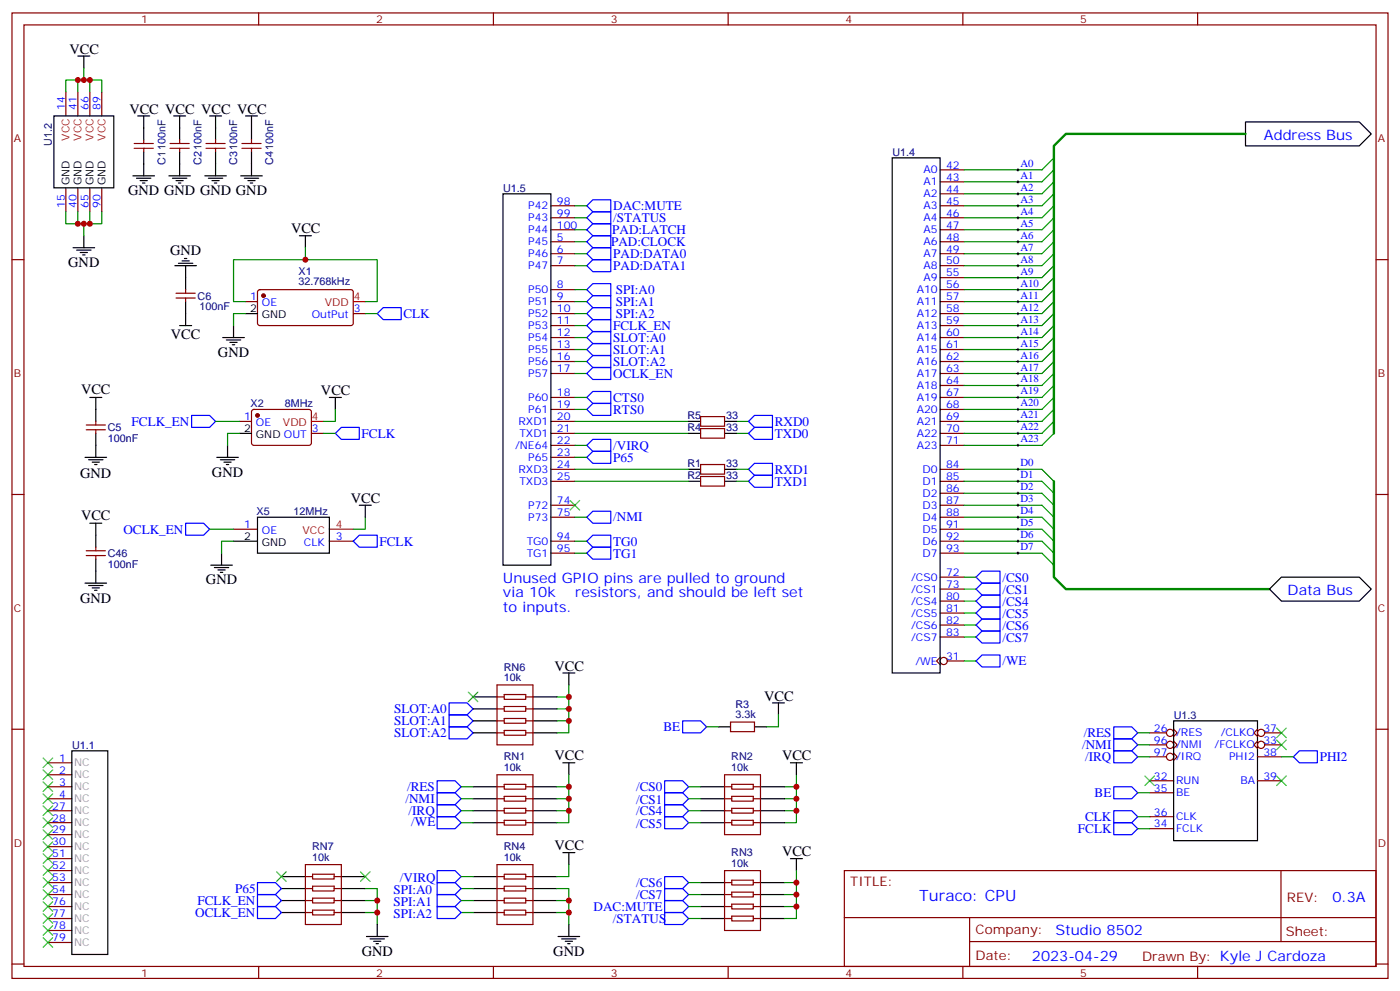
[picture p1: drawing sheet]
<svg xmlns="http://www.w3.org/2000/svg" width="412mm" height="292mm" viewBox="0 0 412 292" stroke-linecap="round" stroke-linejoin="round" font-family="sans-serif">
<g fill="none" stroke="#870000" stroke-width=".35">
<path d="M3.5 3.8h405.4v284.3h-405.4zM7.1 7.3h398.2v277.3h-398.2zM76.2 3.8v3.5M145.3 3.8v3.5M214.5 3.8v3.5M283.6 3.8v3.5M352.8 3.8v3.5M19.4 27.1v7M22.9 27.1v7M26.5 27.1v7M30 27.1v7M19.4 55.3v7.1"/>
<path d="M22.9 55.3v7.1M26.5 55.3v7.1M30 55.3v7.1M39.5 43.7h5.7M39.5 42.3h5.7M42.3 41.2v1.1M42.3 43.7v1M50.1 43.7h5.6M50.1 42.3h5.6M52.9 41.2v1.1M52.9 43.7v1M60.7 43.7h5.6"/>
<path d="M60.7 42.3h5.6M63.5 41.2v1.1M63.5 43.7v1M71.3 43.7h5.6M71.3 42.3h5.6M74.1 41.2v1.1M74.1 43.7v1M276.9 50h7.1M276.9 53.6h7.1M276.9 57.1h7.1M3.5 76.5h3.6M162.3 60.6h7"/>
<path d="M162.3 64.1h7M162.3 67.7h7M162.3 71.2h7M162.3 74.7h7M162.3 78.2h7M276.9 60.6h7.1M276.9 64.1h7.1M276.9 67.7h7.1M276.9 71.2h7.1M276.9 74.7h7.1M276.9 78.2h7.1M405.3 76.5h3.6"/>
<path d="M51.9 86.4h5.6M51.9 87.8h5.6M54.7 85.3v1.1M54.7 87.8v1M72.3 88.8h3.5M76.1 85.5l.5-.2 27 .1 .5 .6-.1 9.5-.6 .4-27.1-.1-.5-.6v-9.2zM104.1 92.4h3.5M162.3 85.3h7M162.3 88.8h7M162.3 92.4h7M162.3 95.9h7M162.3 99.4h7"/>
<path d="M276.9 81.8h7.1M276.9 85.3h7.1M276.9 88.8h7.1M276.9 92.4h7.1M276.9 95.9h7.1M276.9 99.4h7.1M162.3 102.9h7M162.3 106.5h7M162.3 110h7M162.3 117.1h7M276.9 102.9h7.1M276.9 106.5h7.1"/>
<path d="M276.9 110h7.1M276.9 113.5h7.1M276.9 117.1h7.1M25.4 126.6h5.6M25.4 125.2h5.6M28.2 124.1v1.1M28.2 126.6v1M70.6 124.1h3.5M74.3 120.8l.5-.2h16.5l.4 .7v9.4l-.7 .5-16.5-.1-.4-.6v-9.2zM91.7 127.6h3.5M162.3 120.6h7M162.3 124.1h7"/>
<path d="M162.3 127.6h7M162.3 131.2h7M162.3 138.2h7M162.3 134.7h7M206.4 136.8h7v2.8h-7zM206.4 126.2h7v2.8h-7zM206.4 122.7h7v2.8h-7zM276.9 120.6h7.1M276.9 124.1h7.1M276.9 127.6h7.1M276.9 131.2h7.1M276.9 138.2h7.1"/>
<path d="M3.5 145.6h3.6M68.8 155.9h7M97 159.4h7.1M162.3 141.7h7M162.3 148.8h7M162.3 152.3h7M162.3 159.4h7M206.4 140.3h7v2.9h-7zM276.9 141.7h7.1M276.9 145.3h7.1M276.9 148.8h7.1M276.9 152.3h7.1"/>
<path d="M276.9 155.9h7.1M276.9 159.4h7.1M405.3 145.6h3.6M25.4 163.6h5.6M25.4 162.2h5.6M28.2 161.1v1.1M28.2 163.6v1.1M162.3 162.9h7M276.9 170h7.1M276.9 173.5h7.1M276.9 177h7.1M276.9 162.9h7.1"/>
<path d="M276.9 193.6l-1 1.1 1 1M276.9 180.6h7.1M276.9 184.1h7.1M276.9 187.6h7.1M279 194.7h5M3.5 214.8h3.6M146.4 215.8h2.1M146.4 201.7h10.6v17.7h-10.6zM146.4 205.2h2.1M146.4 212.3h2.1M146.4 208.8h2.1M148.5 204.5h6.4v1.5h-6.4z"/>
<path d="M148.5 208.1h6.4v1.4h-6.4zM148.5 211.6h6.4v1.4h-6.4zM148.5 215.1h6.4v1.4h-6.4zM154.9 215.8h2.1M154.9 205.2h2.1M154.9 212.3h2.1M154.9 208.8h2.1M215.2 212.7h7v2.8h-7zM338.7 215.8h4.9M338.7 219.4h4.9M345.7 214.8l1.1 1-1.1 1.1M345.7 218.3l1.1 1.1-1.1 1"/>
<path d="M370.4 214.8l-1 1 1 1.1M370.4 218.3l-1 1.1 1 1M372.5 215.8h5M372.5 219.4h5M405.3 214.8h3.6M14.1 224.6h7.1M14.1 228.2h7.1M14.1 231.7h7.1M14.1 235.2h7.1M14.1 238.8h7.1M146.4 228.2h10.6v17.6h-10.6zM146.4 231.7h2.1"/>
<path d="M146.4 235.2h2.1M146.4 238.8h2.1M148.5 231h6.4v1.4h-6.4zM148.5 234.5h6.4v1.4h-6.4zM148.5 238.1h6.4v1.4h-6.4zM154.9 231.7h2.1M154.9 235.2h2.1M154.9 238.8h2.1M213.4 228.2h10.6v17.6h-10.6zM213.4 231.7h2.1M213.4 235.2h2.1M213.4 238.8h2.1"/>
<path d="M215.5 231h6.4v1.4h-6.4zM215.5 234.5h6.4v1.4h-6.4zM215.5 238.1h6.4v1.4h-6.4zM221.9 231.7h2.1M221.9 235.2h2.1M221.9 238.8h2.1M338.7 229.9h7M338.7 233.5h7M338.7 222.9h4.9M345.7 221.8l1.1 1.1-1.1 1M370.4 229.9h7.1M370.4 222.9h7.1"/>
<path d="M14.1 242.3h7.1M14.1 245.8h7.1M14.1 249.3h7.1M14.1 252.9h7.1M14.1 256.4h7.1M14.1 259.9h7.1M90 258.2h2.1M90 254.6h10.5v17.7h-10.5zM92.1 257.5h6.3v1.4h-6.3zM98.4 258.2h2.1M146.4 242.3h2.1M146.4 254.6h10.6v17.7h-10.6z"/>
<path d="M146.4 258.2h2.1M148.5 241.6h6.4v1.4h-6.4zM148.5 257.5h6.4v1.4h-6.4zM154.9 242.3h2.1M154.9 258.2h2.1M213.4 242.3h2.1M213.4 256.4h10.6v17.6h-10.6zM213.4 259.9h2.1M215.5 241.6h6.4v1.4h-6.4zM215.5 259.2h6.4v1.4h-6.4zM221.9 242.3h2.1M221.9 259.9h2.1"/>
<path d="M248.7 256.4h156.6v28.2h-156.6zM338.7 244.1h7M338.7 240.5h7M377.3 256.4v20.9M14.1 263.5h7.1M14.1 267h7.1M14.1 270.5h7.1M14.1 274h7.1M14.1 277.6h7.1M90 268.7h2.1M90 261.7h2.1M90 265.2h2.1"/>
<path d="M92.1 261h6.3v1.4h-6.3zM92.1 264.5h6.3v1.4h-6.3zM92.1 268h6.3v1.5h-6.3zM98.4 268.7h2.1M98.4 261.7h2.1M98.4 265.2h2.1M146.4 268.7h2.1M146.4 261.7h2.1M146.4 265.2h2.1M148.5 268h6.4v1.5h-6.4zM148.5 264.5h6.4v1.4h-6.4zM148.5 261h6.4v1.4h-6.4z"/>
<path d="M154.9 268.7h2.1M154.9 261.7h2.1M154.9 265.2h2.1M213.4 263.5h2.1M213.4 267h2.1M213.4 270.5h2.1M215.5 262.7h6.4v1.5h-6.4zM215.5 266.3h6.4v1.4h-6.4zM215.5 269.8h6.4v1.4h-6.4zM221.9 263.5h2.1M221.9 267h2.1M221.9 270.5h2.1"/>
<path d="M248.7 270.2h156.5M285.6 277.3h119.6M285.6 270.2v14.2M3.5 283.9h3.6M76.2 284.6v3.5M145.3 284.6v3.5M214.5 284.6v3.5M283.6 284.6v3.5M352.8 284.6v3.5M405.3 283.9h3.6"/>
<circle cx="278" cy="194.7" r="1.06"/>
<circle cx="344.7" cy="215.8" r="1.06"/>
<circle cx="344.7" cy="219.4" r="1.06"/>
<circle cx="371.5" cy="219.4" r="1.06"/>
<circle cx="371.5" cy="215.8" r="1.06"/>
<circle cx="344.7" cy="222.9" r="1.06"/>
</g>
<g fill="none" stroke="#000" stroke-width=".35">
<path d="M22.9 16.5h3.6M24.7 16.5v3.5M15.9 34.1h17.6v21.2h-17.6zM40.6 34.1h3.5M42.3 34.1v7.1M51.2 34.1h3.5M52.9 34.1v7.1M61.7 34.1h3.6M63.5 34.1v7.1M72.3 34.1h3.5M74.1 34.1v7.1M366.9 35.9h33.5l3.5 3.5-3.5 3.6h-33.5z"/>
<path d="M39.2 51.8h6.3M40.2 52.5h4.2M41.3 53.2h2.1M42 53.9h.7M42.3 44.7v7.1M49.7 51.8h6.4M50.8 52.5h4.2M51.9 53.2h2.1M52.6 53.9h.7M52.9 44.7v7.1M60.3 51.8h6.4M61.4 52.5h4.2"/>
<path d="M62.4 53.2h2.2M63.1 53.9h.8M63.5 44.7v7.1M70.9 51.8h6.4M72 52.5h4.2M73 53.2h2.1M73.7 53.9h.7M74.1 44.7v7.1M148.2 57.1h14.1v109.3h-14.1zM262.8 46.5h14.1v151.7h-14.1zM21.5 73h6.4M22.6 73.7h4.2"/>
<path d="M23.6 74.4h2.2M24.3 75.1h.7M24.7 69.4v3.6M51.5 78.2h6.4M52.6 77.5h4.2M53.6 76.8h2.1M54.3 76.1h.7M54.7 78.2v7.1M88.2 69.4h3.5M90 69.4v3.6M52.9 95.9h3.5M54.7 88.8v7.1"/>
<path d="M65.6 99.4h6.4M68.8 95.9v3.5M72.3 92.4h3.5M26.5 117.1h3.5M28.2 117.1v7M66.7 100.1h4.2M67.7 100.8h2.1M68.4 101.5h.7M97 117.1h3.5M98.8 117.1v3.5M25 134.7h6.4M26.1 135.4h4.2"/>
<path d="M27.2 136.1h2.1M27.9 136.8h.7M28.2 127.6v7.1M63.9 134.7h6.3M64.9 135.4h4.2M66 136.1h2.1M66.7 136.8h.7M67 131.2v3.5M70.6 127.6h3.5M202.8 127.6h3.6M202.8 138.2h3.6M202.8 124.1h3.6"/>
<path d="M213.4 127.6h3.6M213.4 138.2h3.6M213.4 124.1h3.6M26.5 154.1h3.5M28.2 154.1v7M68.8 159.4h7M75.8 152.3h21.2v10.6h-21.2zM105.8 148.8h3.6M107.6 148.8v3.5M202.8 141.7h3.6M213.4 141.7h3.6M25 171.7h6.4"/>
<path d="M26.1 172.4h4.2M27.2 173.1h2.1M27.9 173.8h.7M28.2 164.7v7M62.1 166.4h6.3M63.1 167.1h4.3M64.2 167.9h2.1M64.9 168.6h.7M65.3 162.9v3.5M377.5 170h22.9l3.5 3.5-3.5 3.5h-22.9l-3.6-3.5zM165.8 198.2h3.5M167.6 198.2v3.5"/>
<path d="M139.3 205.2h7.1M139.3 208.8h7.1M139.3 212.3h7.1M139.3 215.8h7.1M157 205.2h7M157 208.8h7M157 212.3h7M157 215.8h7M211.7 214.1h3.5M222.2 214.1h3.6M227.5 207h3.6M229.3 207v3.5"/>
<path d="M345.7 212.3h24.7v35.3h-24.7zM21.2 221.1h10.5v60h-10.5zM139.3 231.7h7.1M139.3 235.2h7.1M139.3 238.8h7.1M157 231.7h7M157 235.2h7M157 238.8h7M165.8 224.6h3.5M167.6 224.6v3.6M206.4 231.7h7M206.4 235.2h7"/>
<path d="M206.4 238.8h7M224 231.7h7.1M224 235.2h7.1M224 238.8h7.1M232.8 224.6h3.6M234.6 224.6v3.6M82.9 258.2h7.1M100.5 258.2h7.1M139.3 242.3h7.1M139.3 258.2h7.1M157 242.3h7M157 258.2h7"/>
<path d="M165.8 251.1h3.5M167.6 251.1v3.5M206.4 242.3h7M206.4 259.9h7M224 242.3h7.1M224 259.9h7.1M232.8 252.9h3.6M234.6 252.9v3.5M82.9 268.7h7.1M82.9 265.2h7.1M82.9 261.7h7.1M100.5 268.7h7.1"/>
<path d="M100.5 265.2h7.1M100.5 261.7h7.1M107.9 275.8h6.4M109 276.5h4.2M110.1 277.2h2.1M110.8 277.9h.7M111.1 272.3v3.5M139.3 268.7h7.1M139.3 265.2h7.1M139.3 261.7h7.1M157 268.7h7M157 265.2h7"/>
<path d="M157 261.7h7M164.4 275.8h6.3M165.5 276.5h4.2M166.5 277.2h2.1M167.2 277.9h.7M167.6 272.3v3.5M206.4 263.5h7M206.4 267h7M206.4 270.5h7M224 263.5h7.1M224 267h7.1M224 270.5h7.1"/>
</g>
<g fill="none" stroke="#3c3" stroke-width=".35">
<path d="M167.9 147.4l2.8 2.8M170.7 147.4l-2.8 2.8M137.9 203.8l2.9 2.9M140.8 203.8l-2.9 2.9M376.1 217.9l2.8 2.9M376.1 214.4l2.8 2.8M378.9 217.9l-2.8 2.9M378.9 214.4l-2.8 2.8M12.7 237.3l2.8 2.9M12.7 233.8l2.8 2.8M12.7 230.3l2.8 2.8M12.7 226.8l2.8 2.8"/>
<path d="M12.7 223.2l2.8 2.9M15.5 237.3l-2.8 2.9M15.5 233.8l-2.8 2.8M15.5 230.3l-2.8 2.8M15.5 226.8l-2.8 2.8M15.5 223.2l-2.8 2.9M337.3 228.5l2.8 2.9M340.1 228.5l-2.8 2.9M376.1 228.5l2.8 2.9M378.9 228.5l-2.8 2.9M12.7 258.5l2.8 2.8M12.7 255l2.8 2.8"/>
<path d="M12.7 251.5l2.8 2.8M12.7 247.9l2.8 2.9M12.7 244.4l2.8 2.8M12.7 240.9l2.8 2.8M15.5 258.5l-2.8 2.8M15.5 255l-2.8 2.8M15.5 251.5l-2.8 2.8M15.5 247.9l-2.8 2.9M15.5 244.4l-2.8 2.8M15.5 240.9l-2.8 2.8M81.5 256.8l2.8 2.8M84.3 256.8l-2.8 2.8"/>
<path d="M106.2 256.8l2.8 2.8M109 256.8l-2.8 2.8M12.7 276.2l2.8 2.8M12.7 272.6l2.8 2.8M12.7 269.1l2.8 2.8M12.7 265.6l2.8 2.8M12.7 262l2.8 2.9M15.5 276.2l-2.8 2.8M15.5 272.6l-2.8 2.8M15.5 269.1l-2.8 2.8M15.5 265.6l-2.8 2.8M15.5 262l-2.8 2.9"/>
</g>
<g fill="none" stroke="#008700" stroke-width=".35">
<path d="M22.9 23.6v3.5M24.7 20v3.6h-5.3v3.5M24.7 23.6h5.3v3.5M26.5 23.6v3.5M310.4 46.5l-3.5 3.5h-22.9M310.4 50l-3.5 3.6h-22.9M310.4 53.6l-3.5 3.5h-22.9M310.4 57.1l-3.5 3.5h-22.9M19.4 62.4v3.5h5.3v3.5M22.9 62.4v3.5M26.5 62.4v3.5M30 62.4v3.5h-5.3"/>
<path d="M90 73v3.5h-21.2v12.3h3.5M90 76.5h21.1v12.3h-3.5M169.3 60.6h3.6M169.3 74.7h3.6M169.3 71.2h3.6M169.3 67.7h3.6M169.3 64.1h3.6M169.3 78.2h3.6M310.4 71.2l-3.5 3.5h-22.9M310.4 67.7l-3.5 3.5h-22.9M310.4 64.1l-3.5 3.6h-22.9M310.4 60.6l-3.5 3.5h-22.9"/>
<path d="M310.4 78.2l-3.5 3.6h-22.9M310.4 74.7l-3.5 3.5h-22.9M72.3 92.4h-3.5v3.5M107.6 92.4h3.5M169.3 92.4h3.6M169.3 95.9h3.6M169.3 99.4h3.6M169.3 88.8h3.6M169.3 85.3h3.6M310.4 88.8l-3.5 3.6h-22.9M310.4 92.4l-3.5 3.5h-22.9M310.4 95.9l-3.5 3.5h-22.9"/>
<path d="M310.4 99.4l-3.5 3.5h-22.9M310.4 85.3l-3.5 3.5h-22.9M310.4 81.8l-3.5 3.5h-22.9M169.3 102.9h3.6M169.3 117.1h3.6M169.3 110h3.6M169.3 106.5h3.6M310.4 117.1l-3.5 3.5h-22.9M310.4 113.5l-3.5 3.6h-22.9M310.4 110l-3.5 3.5h-22.9M310.4 106.5l-3.5 3.5h-22.9M310.4 102.9l-3.5 3.6h-22.9"/>
<path d="M63.5 124.1h7.1M70.6 127.6h-3.6v3.6M95.2 127.6h3.6M98.8 120.6v3.5h-3.6M169.3 120.6h3.6M169.3 124.1h33.5M169.3 127.6h33.5M169.3 131.2h3.6M169.3 138.2h33.5M169.3 134.7h3.6M217 124.1h3.5M217 127.6h3.5"/>
<path d="M217 138.2h3.5M284 138.2h22.9l3.5 3.5M310.4 120.6l-3.5 3.5h-22.9M310.4 124.1l-3.5 3.5h-22.9M310.4 127.6l-3.5 3.6h-22.9M61.7 155.9h7.1M68.8 159.4h-3.5v3.5M107.6 152.3v3.6h-3.5M169.3 152.3h3.6M169.3 159.4h3.6M169.3 141.7h33.5M217 141.7h3.5"/>
<path d="M284 152.3h22.9l3.5 3.6M284 155.9h22.9l3.5 3.5M284 159.4h22.9l3.5 3.5M284 148.8h22.9l3.5 3.5M284 145.3h22.9l3.5 3.5M284 141.7h22.9l3.5 3.6M169.3 162.9h3.6M284 162.9h22.9l3.5 3.5M284 177h3.5M284 173.5h3.5M284 170h3.5M284 194.7h3.5"/>
<path d="M284 187.6h3.5M284 184.1h3.5M284 180.6h3.5M167.6 212.3v3.5h-3.6M167.6 208.8v3.5h-3.6M167.6 205.2v3.6h-3.6M167.6 201.7v3.5h-3.6M208.1 214.1h3.6M229.3 210.5v3.6h-3.5M335.1 219.4h3.6M335.1 215.8h3.6M135.8 238.8h3.5"/>
<path d="M135.8 235.2h3.5M135.8 231.7h3.5M167.6 228.2v3.5h-3.6M167.6 231.7v3.5h-3.6M167.6 235.2v3.6h-3.6M167.6 238.8v3.5h-3.6M202.8 238.8h3.6M202.8 235.2h3.6M202.8 231.7h3.6M234.6 238.8v3.5h-3.5M234.6 235.2v3.6h-3.5M234.6 231.7v3.5h-3.5"/>
<path d="M234.6 228.2v3.5h-3.5M335.1 233.5h3.6M335.1 222.9h3.6M377.5 222.9h3.5M135.8 242.3h3.5M135.8 258.2h3.5M167.6 254.6v3.6h-3.6M202.8 242.3h3.6M202.8 259.9h3.6M234.6 256.4v3.5h-3.5M234.6 259.9v3.6h-3.5M335.1 244.1h3.6"/>
<path d="M335.1 240.5h3.6M107.6 265.2h3.5v3.5M107.6 268.7h3.5v3.6M107.6 261.7h3.5v3.5M135.8 261.7h3.5M135.8 268.7h3.5M135.8 265.2h3.5M164 268.7h3.6v3.6M164 265.2h3.6v3.5M164 261.7h3.6v3.5M202.8 263.5h3.6M202.8 267h3.6"/>
<path d="M202.8 270.5h3.6M234.6 263.5v3.5h-3.5M234.6 267v3.5h-3.5"/>
</g>
<g fill="none" stroke="#000" stroke-width=".29">
<path d="M299.5 50h.7M299.5 53.6h.7M299.5 57.1h.7M299.9 49.7v.7M299.9 53.2v.7M299.9 56.7v.7M299.5 60.6h.7M299.5 64.1h.7M299.5 67.7h.7M299.5 71.2h.7M299.5 74.7h.7M299.5 78.2h.7"/>
<path d="M299.9 60.3v.7M299.9 63.8v.7M299.9 67.3v.7M299.9 70.8v.7M299.9 74.4v.7M299.9 77.9v.7M299.5 81.8h.7M299.5 85.3h.7M299.5 88.8h.7M299.5 92.4h.7M299.5 95.9h.7M299.5 99.4h.7"/>
<path d="M299.9 81.4v.7M299.9 84.9v.8M299.9 88.5v.7M299.9 92v.7M299.9 95.5v.7M299.9 99.1v.7M299.5 102.9h.7M299.5 106.5h.7M299.5 110h.7M299.5 113.5h.7M299.5 117.1h.7M299.9 102.6v.7"/>
<path d="M299.9 106.1v.7M299.9 109.6v.7M299.9 113.2v.7M299.9 116.7v.7M299.5 120.6h.7M299.5 124.1h.7M299.5 127.6h.7M299.5 131.2h.7M299.5 138.2h.7M299.9 120.2v.7M299.9 123.8v.7M299.9 127.3v.7"/>
<path d="M299.9 130.8v.7M299.9 137.9v.7M299.5 141.7h.7M299.5 145.3h.7M299.5 148.8h.7M299.5 152.3h.7M299.5 155.9h.7M299.5 159.4h.7M299.9 141.4v.7M299.9 144.9v.7M299.9 148.4v.8M299.9 152v.7"/>
<path d="M299.9 155.5v.7M299.9 159v.7M299.5 162.9h.7M299.9 162.6v.7"/>
</g>
<g fill="none" stroke="#00f" stroke-width=".35">
<path d="M172.9 78.2l1.7-1.7h5.3v3.5h-5.3zM172.9 74.7l1.7-1.7h5.3v3.5h-5.3zM172.9 60.6l1.7-1.8h5.3v3.6h-5.3zM172.9 64.1l1.7-1.7h5.3v3.5h-5.3zM174.6 69.4h5.3v3.6h-5.3l-1.7-1.8zM174.6 65.9h5.3v3.5h-5.3l-1.7-1.7zM111.1 92.4l1.8-1.8h5.3v3.5h-5.3zM172.9 85.3l1.7-1.8h5.3v3.6h-5.3zM172.9 92.4l1.7-1.8h5.3v3.5h-5.3zM172.9 99.4l1.7-1.8h5.3v3.6h-5.3zM172.9 95.9l1.7-1.8h5.3v3.5h-5.3zM174.6 87.1h5.3v3.5h-5.3l-1.7-1.8z"/>
<path d="M172.9 117.1l1.7-1.8h5.3v3.5h-5.3zM172.9 102.9l1.7-1.7h5.3v3.5h-5.3zM172.9 106.5l1.7-1.8h5.3v3.5h-5.3zM172.9 110l1.7-1.8h5.3v3.6h-5.3zM56.4 122.3h5.3l1.8 1.8-1.8 1.8h-5.3zM98.8 127.6l1.7-1.7h5.3v3.5h-5.3zM172.9 120.6l1.7-1.8h5.3v3.5h-5.3zM172.9 131.2l1.7-1.8h5.3v3.5h-5.3zM172.9 134.7l1.7-1.8h5.3v3.6h-5.3zM220.5 127.6l1.7-1.7h5.3v3.5h-5.3zM220.5 124.1l1.7-1.8h5.3v3.6h-5.3zM222.2 136.5h5.3v3.5h-5.3l-1.7-1.8z"/>
<path d="M54.7 154.1h5.3l1.7 1.8-1.7 1.7h-5.3zM104.1 159.4l1.7-1.8h5.3v3.5h-5.3zM172.9 159.4l1.7-1.8h5.3v3.5h-5.3zM172.9 152.3l1.7-1.7h5.3v3.5h-5.3zM220.5 141.7l1.7-1.7h5.3v3.5h-5.3zM172.9 162.9l1.7-1.8h5.3v3.6h-5.3zM287.5 170l1.8-1.8h5.3v3.5h-5.3zM287.5 173.5l1.8-1.8h5.3v3.6h-5.3zM287.5 177l1.8-1.7h5.3v3.5h-5.3zM287.5 180.6l1.8-1.8h5.3v3.5h-5.3zM287.5 184.1l1.8-1.8h5.3v3.5h-5.3zM287.5 187.6l1.8-1.8h5.3v3.6h-5.3z"/>
<path d="M287.5 194.7l1.8-1.8h5.3v3.5h-5.3zM132.3 207h5.3l1.7 1.8-1.7 1.7h-5.3zM132.3 210.5h5.3l1.7 1.8-1.7 1.8h-5.3zM132.3 214.1h5.3l1.7 1.7-1.7 1.8h-5.3zM201.1 212.3h5.3l1.7 1.8-1.7 1.7h-5.3zM328.1 214.1h5.3l1.7 1.7-1.7 1.8h-5.3zM328.1 217.6h5.3l1.7 1.8-1.7 1.7h-5.3zM128.8 229.9h5.3l1.7 1.8-1.7 1.8h-5.3zM128.8 233.5h5.3l1.7 1.7-1.7 1.8h-5.3zM128.8 237h5.3l1.7 1.8-1.7 1.7h-5.3zM195.8 229.9h5.3l1.7 1.8-1.7 1.8h-5.3zM195.8 233.5h5.3l1.7 1.7-1.7 1.8h-5.3z"/>
<path d="M195.8 237h5.3l1.7 1.8-1.7 1.7h-5.3zM328.1 221.1h5.3l1.7 1.8-1.7 1.7h-5.3zM328.1 231.7h5.3l1.7 1.8-1.7 1.7h-5.3zM328.1 238.8h5.3l1.7 1.7-1.7 1.8h-5.3zM381 222.9l1.8-1.8h5.3v3.5h-5.3zM75.8 259.9h5.3l1.8 1.8-1.8 1.8h-5.3zM128.8 240.5h5.3l1.7 1.8-1.7 1.8h-5.3zM128.8 256.4h5.3l1.7 1.8-1.7 1.7h-5.3zM128.8 259.9h5.3l1.7 1.8-1.7 1.8h-5.3zM195.8 240.5h5.3l1.7 1.8-1.7 1.8h-5.3zM195.8 258.2h5.3l1.7 1.7-1.7 1.8h-5.3zM328.1 242.3h5.3l1.7 1.8-1.7 1.7h-5.3z"/>
<path d="M75.8 267h5.3l1.8 1.7-1.8 1.8h-5.3zM75.8 263.5h5.3l1.8 1.7-1.8 1.8h-5.3zM128.8 263.5h5.3l1.7 1.7-1.7 1.8h-5.3zM128.8 267h5.3l1.7 1.7-1.7 1.8h-5.3zM195.8 261.7h5.3l1.7 1.8-1.7 1.7h-5.3zM195.8 265.2h5.3l1.7 1.8-1.7 1.7h-5.3zM195.8 268.7h5.3l1.7 1.8-1.7 1.8h-5.3z"/>
</g>
<path d="M366.9 39.4h-52.9l-3.6 3.6v84.6M310.4 141.7v28.3l3.6 3.5h59.9" fill="none" stroke="#008700" stroke-width=".71"/>
<g fill="#870000" stroke="#870000" stroke-width=".35">
<circle cx="77.6" cy="87.1" r=".53"/>
<circle cx="75.8" cy="122.3" r=".53"/>
</g>
<path d="M104.1 88.8h3.5M91.7 124.1h3.5M97 155.9h7.1" fill="none" stroke="#f00" stroke-width=".35"/>
<g fill="#c00">
<circle cx="24.7" cy="23.6" r=".88"/>
<circle cx="22.9" cy="23.6" r=".88"/>
<circle cx="26.5" cy="23.6" r=".88"/>
<circle cx="24.7" cy="65.9" r=".88"/>
<circle cx="26.5" cy="65.9" r=".88"/>
<circle cx="22.9" cy="65.9" r=".88"/>
<circle cx="90" cy="76.5" r=".88"/>
<circle cx="167.6" cy="231.7" r=".88"/>
<circle cx="167.6" cy="235.2" r=".88"/>
<circle cx="167.6" cy="238.8" r=".88"/>
<circle cx="234.6" cy="238.8" r=".88"/>
<circle cx="234.6" cy="235.2" r=".88"/>
<circle cx="234.6" cy="231.7" r=".88"/>
<circle cx="234.6" cy="259.9" r=".88"/>
<circle cx="234.6" cy="263.5" r=".88"/>
<circle cx="234.6" cy="267" r=".88"/>
<circle cx="167.6" cy="268.7" r=".88"/>
<circle cx="167.6" cy="265.2" r=".88"/>
<circle cx="167.6" cy="212.3" r=".88"/>
<circle cx="167.6" cy="208.8" r=".88"/>
<circle cx="167.6" cy="205.2" r=".88"/>
<circle cx="111.1" cy="268.7" r=".88"/>
<circle cx="111.1" cy="265.2" r=".88"/>
</g>
<text font-size="4.6" fill="#00f" x="270.8" y="265.4">Turaco: CPU</text>
<g font-size="4.2">
<text x="20.5" y="15.8">VCC</text>
<text x="38.1" y="33.4">VCC VCC VCC VCC</text>
<text x="37.7" y="57.4">GND GND GND GND</text>
<text x="85.7" y="68.7">VCC</text>
<text x="50.1" y="75">GND</text>
<text x="20.1" y="78.6">GND</text>
<text x="50.3" y="99.8">VCC</text>
<text x="64.2" y="105.1">GND</text>
<text x="23.9" y="116">VCC</text>
<text x="94.5" y="116.3">VCC</text>
<text x="23.6" y="140.7">GND</text>
<text x="62.4" y="140.3">GND</text>
<text x="103.4" y="148.1">VCC</text>
<text x="23.9" y="153">VCC</text>
<text x="60.7" y="172.1">GND</text>
<text x="23.6" y="177.7">GND</text>
<text x="163.3" y="197.5">VCC</text>
<text x="225.1" y="206.3">VCC</text>
<text x="163.3" y="223.9">VCC</text>
<text x="230.4" y="223.9">VCC</text>
<text x="163.3" y="250.4">VCC</text>
<text x="230.4" y="252.2">VCC</text>
<text x="106.5" y="281.4">GND</text>
<text x="163" y="281.4">GND</text>
</g>
<g font-size="4.2" fill="#00f">
<text x="372.3" y="41.2">Address Bus</text>
<text x="148.2" y="171.7">Unused GPIO pins are pulled to ground</text>
<text x="148.2" y="176">via 10k</text>
<text x="169.5" y="176">resistors, and should be left set</text>
<text x="379.3" y="175.3">Data Bus</text>
<text x="148.2" y="180.2">to inputs.</text>
<text x="392.5" y="265.7">0.3A</text>
<text x="310.9" y="275.2">Studio 8502</text>
<text x="304" y="283">2023-04-29</text>
</g>
<g font-size="3.9" fill="#00f">
<text x="180.6" y="61.9">DAC:MUTE</text>
<text x="180.6" y="65.4">/STATUS</text>
<text x="180.3" y="68.9">PAD:LATCH</text>
<text x="180" y="72.4">PAD:CLOCK</text>
<text x="180.6" y="76">PAD:DATA0</text>
<text x="180.6" y="79.5">PAD:DATA1</text>
<text x="181.4" y="86.6">SPI:A0</text>
<text x="118.9" y="93.6">CLK</text>
<text x="181.4" y="90.1">SPI:A1</text>
<text x="181.4" y="93.6">SPI:A2</text>
<text x="180.6" y="100.7">SLOT:A0</text>
<text x="180.6" y="97.1">FCLK_EN</text>
<text x="180.6" y="104.3">SLOT:A1</text>
<text x="180.6" y="107.8">SLOT:A2</text>
<text x="180.6" y="111.2">OCLK_EN</text>
<text x="180.6" y="118.3">CTS0</text>
<text x="38.8" y="125.4">FCLK_EN</text>
<text x="180.6" y="121.8">RTS0</text>
<text x="228.2" y="125.4">RXD0</text>
<text x="106.5" y="128.9">FCLK</text>
<text x="228.2" y="128.9">TXD0</text>
<text x="180.6" y="132.5">/VIRQ</text>
<text x="180.6" y="136">P65</text>
<text x="228.2" y="139.5">RXD1</text>
<text x="228.2" y="143.1">TXD1</text>
<text x="180.6" y="153.6">/NMI</text>
<text x="36.4" y="157.1">OCLK_EN</text>
<text x="111.8" y="160.7">FCLK</text>
<text x="180.6" y="160.7">TG0</text>
<text x="180.6" y="164.2">TG1</text>
<text x="295.3" y="171.3">/CS0</text>
<text x="295.3" y="178.3">/CS4</text>
<text x="295.3" y="174.9">/CS1</text>
<text x="295.3" y="182">/CS5</text>
<text x="295.3" y="185.5">/CS6</text>
<text x="295.3" y="189">/CS7</text>
<text x="295.3" y="196">/WE</text>
<text x="116.1" y="210.1">SLOT:A0</text>
<text x="116.1" y="213.7">SLOT:A1</text>
<text x="195.4" y="215.3">BE</text>
<text x="116.1" y="217.2">SLOT:A2</text>
<text x="318.8" y="220.6">/NMI</text>
<text x="319.2" y="217.1">/RES</text>
<text x="319.7" y="224.2">/IRQ</text>
<text x="388.8" y="224.2">PHI2</text>
<text x="119.9" y="233">/RES</text>
<text x="187.4" y="233">/CS0</text>
<text x="119.4" y="236.5">/NMI</text>
<text x="187.4" y="236.7">/CS1</text>
<text x="322.4" y="234.7">BE</text>
<text x="120.3" y="240">/IRQ</text>
<text x="121.2" y="243.3">/WE</text>
<text x="187.4" y="243.7">/CS5</text>
<text x="187.4" y="240.1">/CS4</text>
<text x="317.5" y="245.3">FCLK</text>
<text x="319.7" y="241.8">CLK</text>
<text x="69.3" y="263">P65</text>
<text x="115.9" y="263.2">SPI:A0</text>
<text x="117.8" y="259.7">/VIRQ</text>
<text x="187.4" y="261.4">/CS6</text>
<text x="58.2" y="266.5">FCLK_EN</text>
<text x="115.9" y="266.8">SPI:A1</text>
<text x="174.9" y="268.2">DAC:MUTE</text>
<text x="187.4" y="264.9">/CS7</text>
<text x="57.5" y="270">OCLK_EN</text>
<text x="115.9" y="270.3">SPI:A2</text>
<text x="180.5" y="271.8">/STATUS</text>
</g>
<g font-size="3.9" fill="#800">
<text x="250.5" y="261">TITLE:</text>
<text x="379.1" y="265.7">REV:</text>
<text x="287.4" y="275.2">Company:</text>
<text x="378.7" y="275.8">Sheet:</text>
<text x="287.4" y="282.9">Date:</text>
<text x="336.4" y="282.9">Drawn By: Kyle J Cardoza</text>
</g>
<g font-size="3.2" fill="#800">
<text x="41.6" y="6.8">1</text>
<text x="110.8" y="6.8">2</text>
<text x="179.9" y="6.8">3</text>
<text x="249.1" y="6.8">4</text>
<text x="318.2" y="6.8">5</text>
<text x="4.1" y="41.9">A</text>
<text x="405.9" y="41.9">A</text>
<text x="4.1" y="111.1">B</text>
<text x="405.9" y="111.1">B</text>
<text x="4.1" y="180.2">C</text>
<text x="405.9" y="180.2">C</text>
<text x="4.1" y="249.3">D</text>
<text x="405.9" y="249.3">D</text>
<text x="41.6" y="287.6">1</text>
<text x="110.8" y="287.6">2</text>
<text x="179.9" y="287.6">3</text>
<text x="249.1" y="287.6">4</text>
<text x="318.2" y="287.6">5</text>
</g>
<g font-size="3.2" fill="#00f">
<text x="19" y="32.4" transform="rotate(-90 19 32.4)">14</text>
<text x="22.6" y="32.4" transform="rotate(-90 22.6 32.4)">41</text>
<text x="26.1" y="32.4" transform="rotate(-90 26.1 32.4)">66</text>
<text x="29.6" y="32.4" transform="rotate(-90 29.6 32.4)">89</text>
<text x="272" y="51.1">A0</text>
<text x="278.7" y="49.7">42</text>
<text x="278.7" y="53.2">43</text>
<text x="300.6" y="49.1">A0</text>
<text x="300.6" y="52.7">A1</text>
<text x="272" y="54.6">A1</text>
<text x="272" y="58.1">A2</text>
<text x="278.7" y="56.7">44</text>
<text x="300.6" y="56.2">A2</text>
<text x="300.6" y="59.7">A3</text>
<text x="19" y="61.1" transform="rotate(-90 19 61.1)">15</text>
<text x="22.6" y="61.1" transform="rotate(-90 22.6 61.1)">40</text>
<text x="26.1" y="61.1" transform="rotate(-90 26.1 61.1)">65</text>
<text x="29.6" y="61.1" transform="rotate(-90 29.6 61.1)">90</text>
<text x="155.6" y="61.7">P42</text>
<text x="155.6" y="65.2">P43</text>
<text x="164" y="60.3">98</text>
<text x="164" y="63.8">99</text>
<text x="272" y="61.7">A3</text>
<text x="272" y="65.2">A4</text>
<text x="278.7" y="60.3">45</text>
<text x="278.7" y="63.8">46</text>
<text x="300.6" y="63.3">A4</text>
<text x="155.6" y="68.7">P44</text>
<text x="164" y="70.8">5</text>
<text x="164" y="67.3">100</text>
<text x="272" y="68.7">A5</text>
<text x="278.7" y="67.3">47</text>
<text x="278.7" y="70.8">48</text>
<text x="300.6" y="66.8">A5</text>
<text x="300.6" y="70.3">A6</text>
<text x="155.6" y="72.2">P45</text>
<text x="155.6" y="75.8">P46</text>
<text x="164" y="74.4">6</text>
<text x="164" y="77.9">7</text>
<text x="272" y="72.2">A6</text>
<text x="272" y="75.8">A7</text>
<text x="278.7" y="74.4">49</text>
<text x="278.7" y="77.9">50</text>
<text x="300.6" y="73.8">A7</text>
<text x="300.6" y="77.4">A8</text>
<text x="155.6" y="79.3">P47</text>
<text x="272" y="79.3">A8</text>
<text x="272" y="82.8">A9</text>
<text x="278.7" y="81.4">55</text>
<text x="300.6" y="80.9">A9</text>
<text x="73.7" y="88.5">1</text>
<text x="155.6" y="86.4">P50</text>
<text x="155.6" y="89.9">P51</text>
<text x="164" y="84.9">8</text>
<text x="164" y="88.5">9</text>
<text x="270" y="86.4">A10</text>
<text x="270" y="89.9">A11</text>
<text x="278.7" y="84.9">56</text>
<text x="278.7" y="88.5">57</text>
<text x="300.6" y="84.4">A10</text>
<text x="300.6" y="87.9">A11</text>
<text x="77.2" y="90.2">OE</text>
<text x="91.8" y="93.8">OutPut</text>
<text x="104.2" y="92">3</text>
<text x="155.6" y="93.4">P52</text>
<text x="164" y="92">10</text>
<text x="164" y="95.5">11</text>
<text x="270" y="93.4">A12</text>
<text x="278.7" y="92">58</text>
<text x="278.7" y="95.5">59</text>
<text x="300.6" y="91.5">A12</text>
<text x="300.6" y="95">A13</text>
<text x="155.6" y="96.9">P53</text>
<text x="155.6" y="100.5">P54</text>
<text x="164" y="99.1">12</text>
<text x="270" y="96.9">A13</text>
<text x="270" y="100.5">A14</text>
<text x="278.7" y="99.1">60</text>
<text x="300.6" y="98.5">A14</text>
<text x="155.6" y="104">P55</text>
<text x="155.6" y="107.5">P56</text>
<text x="164" y="102.6">13</text>
<text x="164" y="106.1">16</text>
<text x="270" y="104">A15</text>
<text x="270" y="107.5">A16</text>
<text x="278.7" y="102.6">61</text>
<text x="278.7" y="106.1">62</text>
<text x="300.6" y="102.1">A15</text>
<text x="300.6" y="105.6">A16</text>
<text x="155.6" y="111.1">P57</text>
<text x="164" y="109.6">17</text>
<text x="270" y="111.1">A17</text>
<text x="278.7" y="109.6">63</text>
<text x="278.7" y="113.2">64</text>
<text x="300.6" y="109.1">A17</text>
<text x="300.6" y="112.6">A18</text>
<text x="155.6" y="118.1">P60</text>
<text x="164" y="116.7">18</text>
<text x="270" y="114.6">A18</text>
<text x="270" y="118.1">A19</text>
<text x="278.7" y="116.7">67</text>
<text x="300.6" y="116.2">A19</text>
<text x="300.6" y="119.7">A20</text>
<text x="71.9" y="123.8">1</text>
<text x="75.4" y="125.5">OE</text>
<text x="152.7" y="125.2">RXD1</text>
<text x="155.6" y="121.6">P61</text>
<text x="164" y="120.2">19</text>
<text x="164" y="123.8">20</text>
<text x="270" y="121.6">A20</text>
<text x="270" y="125.2">A21</text>
<text x="278.7" y="120.2">68</text>
<text x="278.7" y="123.8">69</text>
<text x="300.6" y="123.2">A21</text>
<text x="91.9" y="127.3">3</text>
<text x="153" y="128.7">TXD1</text>
<text x="164" y="127.3">21</text>
<text x="164" y="130.8">22</text>
<text x="270" y="128.7">A22</text>
<text x="278.7" y="127.3">70</text>
<text x="278.7" y="130.8">71</text>
<text x="300.6" y="126.8">A22</text>
<text x="300.6" y="130.3">A23</text>
<text x="151.7" y="132.2">/NE64</text>
<text x="155.6" y="135.7">P65</text>
<text x="164" y="134.3">23</text>
<text x="164" y="137.9">24</text>
<text x="270" y="132.2">A23</text>
<text x="278.7" y="137.9">84</text>
<text x="300.6" y="137.3">D0</text>
<text x="152.7" y="139.3">RXD3</text>
<text x="153" y="142.8">TXD3</text>
<text x="164" y="141.4">25</text>
<text x="271.8" y="139.3">D0</text>
<text x="271.8" y="142.8">D1</text>
<text x="278.7" y="141.4">85</text>
<text x="300.6" y="140.9">D1</text>
<text x="155.6" y="149.9">P72</text>
<text x="164" y="148.4">74</text>
<text x="271.8" y="146.3">D2</text>
<text x="271.8" y="149.9">D3</text>
<text x="278.7" y="144.9">86</text>
<text x="278.7" y="148.4">87</text>
<text x="300.6" y="144.4">D2</text>
<text x="300.6" y="147.9">D3</text>
<text x="71.9" y="155.5">1</text>
<text x="155.6" y="153.4">P73</text>
<text x="164" y="152">75</text>
<text x="271.8" y="153.4">D4</text>
<text x="278.7" y="152">88</text>
<text x="278.7" y="155.5">91</text>
<text x="300.6" y="151.4">D4</text>
<text x="300.6" y="155">D5</text>
<text x="77.2" y="157.3">OE</text>
<text x="89.5" y="160.8">CLK</text>
<text x="99" y="159">3</text>
<text x="155.1" y="160.4">TG0</text>
<text x="164" y="159">94</text>
<text x="271.8" y="156.9">D5</text>
<text x="271.8" y="160.4">D6</text>
<text x="278.7" y="159">92</text>
<text x="300.6" y="158.5">D6</text>
<text x="155.1" y="164">TG1</text>
<text x="164" y="162.6">95</text>
<text x="271.8" y="164">D7</text>
<text x="278.7" y="162.6">93</text>
<text x="300.6" y="162">D7</text>
<text x="268.4" y="171">/CS0</text>
<text x="278.7" y="169.6">72</text>
<text x="278.7" y="173.1">73</text>
<text x="268.4" y="174.6">/CS1</text>
<text x="268.4" y="178.1">/CS4</text>
<text x="278.7" y="176.7">80</text>
<text x="268.4" y="181.6">/CS5</text>
<text x="268.4" y="185.1">/CS6</text>
<text x="278.7" y="180.2">81</text>
<text x="278.7" y="183.7">82</text>
<text x="268.4" y="188.7">/CS7</text>
<text x="278.7" y="187.3">83</text>
<text x="269.6" y="195.7">/WE</text>
<text x="278.7" y="194.3">31</text>
<text x="339.9" y="215.5">26</text>
<text x="372.2" y="215.5">37</text>
<text x="339.9" y="219">96</text>
<text x="346.4" y="216.9">/RES</text>
<text x="346.4" y="220.4">/NMI</text>
<text x="357.8" y="220.4">/FCLKO</text>
<text x="359.6" y="216.9">/CLKO</text>
<text x="372.2" y="219">33</text>
<text x="17.4" y="224.3">1</text>
<text x="17.4" y="227.8">2</text>
<text x="339.9" y="222.5">97</text>
<text x="346.4" y="223.9">/IRQ</text>
<text x="362.1" y="223.9">PHI2</text>
<text x="372.2" y="222.5">38</text>
<text x="17.4" y="231.4">3</text>
<text x="339.9" y="229.6">32</text>
<text x="339.9" y="233.1">35</text>
<text x="346.4" y="231">RUN</text>
<text x="365.4" y="231">BA</text>
<text x="372.2" y="229.6">39</text>
<text x="15.4" y="238.4">27</text>
<text x="17.4" y="234.9">4</text>
<text x="346.4" y="234.5">BE</text>
<text x="15.4" y="241.9">28</text>
<text x="15.4" y="245.5">29</text>
<text x="339.9" y="243.7">34</text>
<text x="339.9" y="240.2">36</text>
<text x="346.4" y="245.1">FCLK</text>
<text x="346.4" y="241.6">CLK</text>
<text x="15.4" y="249">30</text>
<text x="15.4" y="252.5">51</text>
<text x="15.4" y="256">52</text>
<text x="15.4" y="259.6">53</text>
<text x="15.4" y="263.1">54</text>
<text x="15.4" y="266.6">76</text>
<text x="15.4" y="270.2">77</text>
<text x="15.4" y="273.7">78</text>
<text x="15.4" y="277.2">79</text>
</g>
<g font-size="3.2" fill="#f00">
<text x="20.5" y="41.5" transform="rotate(-90 20.5 41.5)">VCC</text>
<text x="24" y="41.5" transform="rotate(-90 24 41.5)">VCC</text>
<text x="27.5" y="41.5" transform="rotate(-90 27.5 41.5)">VCC</text>
<text x="31" y="41.5" transform="rotate(-90 31 41.5)">VCC</text>
<text x="104.2" y="88.5">4</text>
<text x="95.7" y="90.2">VDD</text>
<text x="83.4" y="125.5">VDD</text>
<text x="91.9" y="123.8">4</text>
<text x="99" y="155.5">4</text>
<text x="89.1" y="157.3">VCC</text>
</g>
<g font-size="3.2" fill="#000080">
<text x="15.2" y="42.9" transform="rotate(-90 15.2 42.9)">U1.2</text>
<text x="262.9" y="45.9">U1.4</text>
<text x="48.7" y="48.6" transform="rotate(-90 48.7 48.6)">C1100nF</text>
<text x="59.3" y="48.6" transform="rotate(-90 59.3 48.6)">C2100nF</text>
<text x="69.9" y="48.6" transform="rotate(-90 69.9 48.6)">C3100nF</text>
<text x="80.5" y="48.6" transform="rotate(-90 80.5 48.6)">C4100nF</text>
<text x="148.2" y="56.5">U1.5</text>
<text x="87.9" y="80.9">X1</text>
<text x="58.2" y="88.2">C6</text>
<text x="87.9" y="84.1">32.768kHz</text>
<text x="58.7" y="91.4">100nF</text>
<text x="73.8" y="119.9">X2</text>
<text x="83.9" y="119.9">8MHz</text>
<text x="202.5" y="123.5">R5</text>
<text x="213.9" y="123.5">33</text>
<text x="31.7" y="130.2">100nF</text>
<text x="31.7" y="127">C5</text>
<text x="202.5" y="127">R4</text>
<text x="213.9" y="127">33</text>
<text x="202.5" y="137.6">R1</text>
<text x="213.9" y="137.6">33</text>
<text x="202.5" y="141.1">R2</text>
<text x="213.9" y="141.1">33</text>
<text x="75.6" y="151.7">X5</text>
<text x="86.5" y="151.7">12MHz</text>
<text x="31.7" y="167.2">100nF</text>
<text x="31.7" y="164.1">C46</text>
<text x="148.4" y="197.5">RN6</text>
<text x="148.4" y="200.7">10k</text>
<text x="216.6" y="208.4">R3</text>
<text x="216.6" y="211.6">3.3k</text>
<text x="345.8" y="211.7">U1.3</text>
<text x="21.2" y="220.5">U1.1</text>
<text x="148.4" y="227.1">10k</text>
<text x="148.4" y="223.9">RN1</text>
<text x="215.4" y="227.1">10k</text>
<text x="215.4" y="223.9">RN2</text>
<text x="92" y="250.4">RN7</text>
<text x="148.4" y="250.4">RN4</text>
<text x="92" y="253.6">10k</text>
<text x="148.4" y="253.6">10k</text>
<text x="215.4" y="255.3">10k</text>
<text x="215.4" y="252.2">RN3</text>
</g>
<g font-size="3.2">
<text x="20.5" y="54.6" transform="rotate(-90 20.5 54.6)">GND</text>
<text x="24" y="54.6" transform="rotate(-90 24 54.6)">GND</text>
<text x="27.5" y="54.6" transform="rotate(-90 27.5 54.6)">GND</text>
<text x="31" y="54.6" transform="rotate(-90 31 54.6)">GND</text>
<text x="73.7" y="92">2</text>
<text x="77.2" y="93.8">GND</text>
<text x="71.9" y="127.3">2</text>
<text x="75.4" y="129">GND OUT</text>
<text x="71.9" y="159">2</text>
<text x="77.2" y="160.8">GND</text>
</g>
<g font-size="3.2" fill="#999">
<text x="21.9" y="225.7">NC</text>
<text x="21.9" y="229.2">NC</text>
<text x="21.9" y="232.8">NC</text>
<text x="21.9" y="236.3">NC</text>
<text x="21.9" y="239.8">NC</text>
<text x="21.9" y="243.3">NC</text>
<text x="21.9" y="246.9">NC</text>
<text x="21.9" y="250.4">NC</text>
<text x="21.9" y="253.9">NC</text>
<text x="21.9" y="257.5">NC</text>
<text x="21.9" y="261">NC</text>
<text x="21.9" y="264.5">NC</text>
<text x="21.9" y="268">NC</text>
<text x="21.9" y="271.6">NC</text>
<text x="21.9" y="275.1">NC</text>
<text x="21.9" y="278.6">NC</text>
</g>
</svg>
